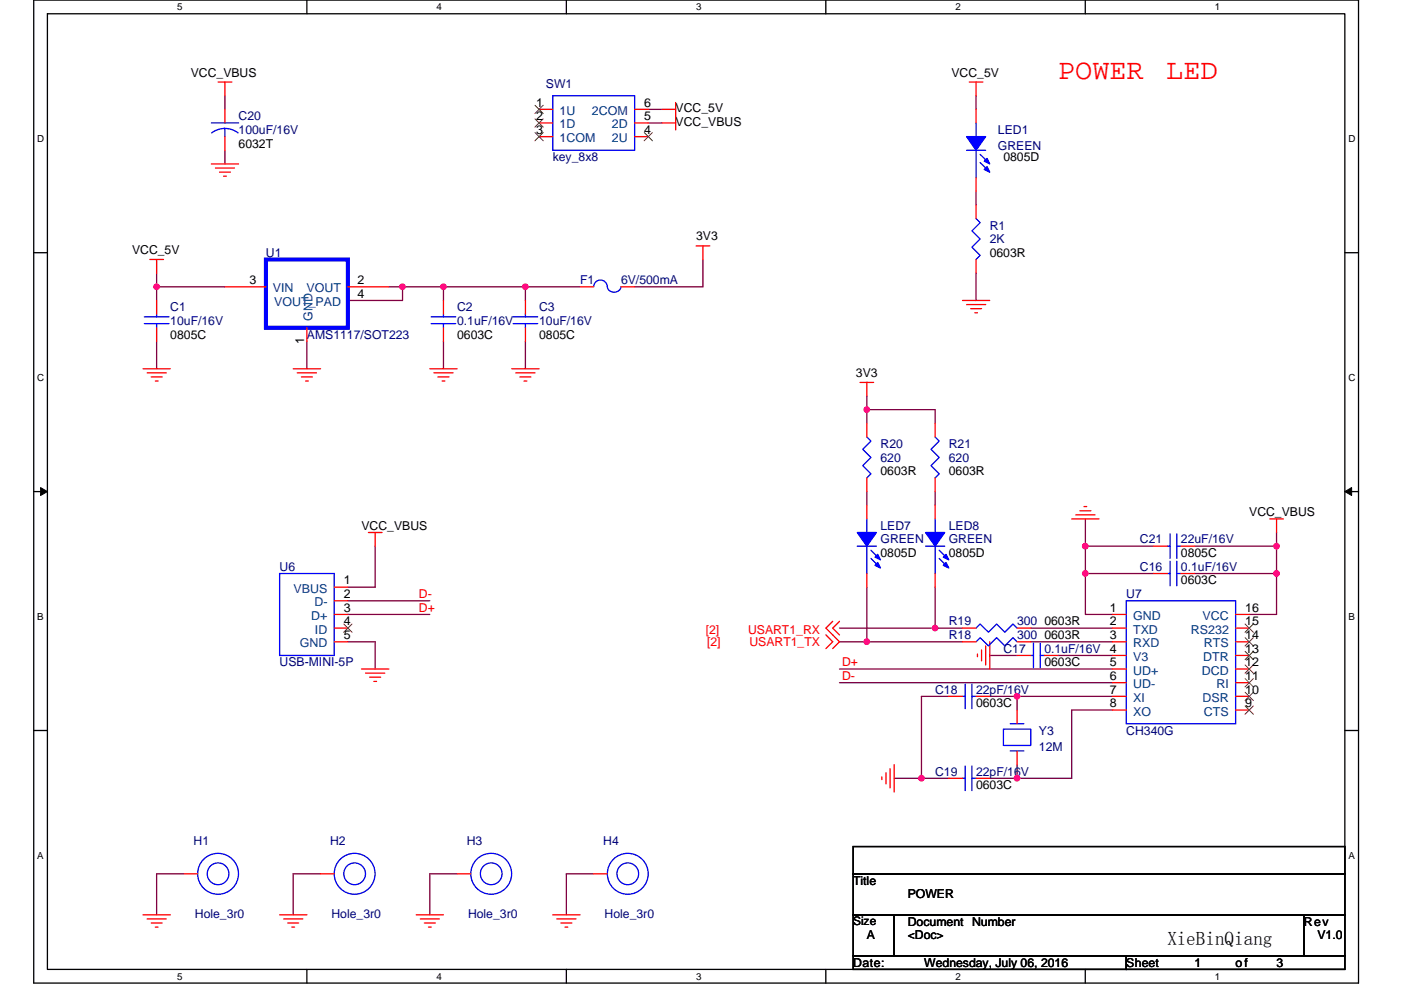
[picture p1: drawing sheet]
<svg xmlns="http://www.w3.org/2000/svg" width="297mm" height="210mm" viewBox="0 0 297 210" stroke-linecap="round" stroke-linejoin="round" font-family="sans-serif">
<path d="M7.2 0h280.8v208.5h-280.8zM10.1 2.9h275v202.7h-275z" fill="none" stroke="#000" stroke-width=".28"/>
<g fill="#fff">
<path d="M37.5 .3h1.2v2.3h-1.2z"/>
<path d="M37.5 205.9h1.2v2.3h-1.2z"/>
</g>
<path d="M65.1 0v2.9M65.1 205.6v2.9" fill="none" stroke="#000" stroke-width=".28"/>
<g fill="#fff">
<path d="M92.6 .3h1.1v2.3h-1.1z"/>
<path d="M92.6 205.9h1.1v2.3h-1.1z"/>
</g>
<path d="M120.1 0v2.9M120.1 205.6v2.9" fill="none" stroke="#000" stroke-width=".28"/>
<g fill="#fff">
<path d="M147.6 .3h1.1v2.3h-1.1z"/>
<path d="M147.6 205.9h1.1v2.3h-1.1z"/>
</g>
<path d="M175.1 0v2.9M175.1 205.6v2.9" fill="none" stroke="#000" stroke-width=".28"/>
<g fill="#fff">
<path d="M202.6 .3h1.1v2.3h-1.1z"/>
<path d="M202.6 205.9h1.1v2.3h-1.1z"/>
</g>
<path d="M230.1 0v2.9M230.1 205.6v2.9" fill="none" stroke="#000" stroke-width=".28"/>
<g fill="#fff">
<path d="M257.6 .3h1.2v2.3h-1.2z"/>
<path d="M257.6 205.9h1.2v2.3h-1.2z"/>
<path d="M7.9 28.3h1.5v2.3h-1.5z"/>
<path d="M285.9 28.3h1.5v2.3h-1.5z"/>
<path d="M7.9 78.9h1.5v2.3h-1.5z"/>
<path d="M285.9 78.9h1.5v2.3h-1.5z"/>
</g>
<path d="M7.2 53.6h2.9M285.1 53.6h2.9" fill="none" stroke="#000" stroke-width=".28"/>
<g fill="#fff">
<path d="M7.9 129.6h1.4v2.3h-1.4z"/>
<path d="M285.9 129.6h1.3v2.3h-1.3z"/>
</g>
<path d="M7.2 104.3h2.9M285.1 104.3h2.9" fill="none" stroke="#000" stroke-width=".28"/>
<path d="M8.6 103.4l1.5 .9-1.5 .8zM285.1 104.3l1.5-.9v1.7z" fill="#000" stroke="#000" stroke-width=".21"/>
<g fill="#fff">
<path d="M7.9 180.3h1.4v2.3h-1.4z"/>
<path d="M285.9 180.3h1.4v2.3h-1.4z"/>
</g>
<path d="M7.2 154.9h2.9M285.1 154.9h2.9M180.9 179.6h104.2v5.7h-104.2zM180.9 185.3h104.2v8.7h-104.2zM180.9 194h8.7v8.7h-8.7zM189.6 194h86.9v8.7h-86.9zM276.5 194h8.6v8.7h-8.6zM180.9 202.7h57.9v2.9h-57.9zM238.8 202.7h46.3v2.9h-46.3z" fill="none" stroke="#000" stroke-width=".28"/>
<g fill="none" stroke="#800040" stroke-width=".28">
<path d="M47.7 31.9v2.9M47.7 20.3v2.9M137.5 26.1h2.9M137.5 23.2h2.9M206.9 20.3v2.9M33.2 57.9v2.9M149 55v5.8h-14.4M206.9 40.6v2.9M206.9 57.9v5.8M33.2 60.8v2.9M33.2 72.4v5.8M33.2 60.8h14.5"/>
<path d="M65.1 72.4v5.8M82.4 60.8h2.9M85.3 60.8h8.7M85.3 60.8v2.9h-11.5M94 72.4v5.8M94 60.8v2.9M94 60.8h17.4M111.4 60.8v2.9M111.4 60.8h11.6M111.4 72.4v5.8M183.8 86.9v2.9M183.8 86.9h14.5v2.9"/>
<path d="M183.8 84v2.9M79.5 115.8v8.7h-5.7M183.8 104.3v2.9M198.3 104.3v2.9M230.1 110.1v5.7M230.1 115.8v5.8M230.1 115.8h14.5M253.3 115.8h17.4M270.7 112.9v2.9M270.7 115.8v5.8M73.8 127.4h17.3M73.8 130.3h17.3"/>
<path d="M73.8 136.1h5.7v5.8M178 133.2h20.3M178 136.1h5.8M183.8 124.5v11.6M183.8 136.1h20.3M198.3 124.5v8.7M198.3 133.2h5.8M209.8 139h5.8M218.5 136.1h17.4M218.5 133.2h17.4M224.3 139h11.6M230.1 121.6v8.7h5.8"/>
<path d="M230.1 121.6h14.5M253.3 121.6h17.4M270.7 121.6v8.7h-5.8M178 141.9h57.9M178 144.8h57.9M201.2 147.7h-5.8v17.4M209.8 147.7h5.8M215.6 147.7h20.3M215.6 147.7v2.9M235.9 150.6h-8.7v14.5h-11.6M189.6 165.1h11.6M209.8 165.1h5.8"/>
<path d="M215.6 162.2v2.9M39 185.3h-5.8v8.7M68 185.3h-5.8v8.7M96.9 185.3h-5.8v8.7M125.9 185.3h-5.8v8.7"/>
</g>
<g fill="#f0f" stroke="#f0f" stroke-width=".28">
<circle cx="33.2" cy="60.8" r=".57"/>
<circle cx="85.3" cy="60.8" r=".57"/>
<circle cx="94" cy="60.8" r=".57"/>
<circle cx="111.4" cy="60.8" r=".57"/>
<circle cx="270.6" cy="121.6" r=".57"/>
<circle cx="230.1" cy="121.6" r=".57"/>
<circle cx="198.2" cy="133.2" r=".57"/>
<circle cx="183.8" cy="136.1" r=".57"/>
<circle cx="183.8" cy="86.9" r=".57"/>
<circle cx="215.6" cy="147.7" r=".57"/>
<circle cx="215.6" cy="165.1" r=".57"/>
<circle cx="195.4" cy="165.1" r=".57"/>
<circle cx="270.6" cy="115.8" r=".57"/>
<circle cx="230.1" cy="115.8" r=".57"/>
</g>
<g fill="none" stroke="#f00" stroke-width=".28">
<path d="M46.2 17.4h2.9M47.7 17.4v2.9M205.5 17.4h2.9M206.9 17.4v2.9M44.8 34.8h5.8M45.7 35.6h4M46.5 36.5h2.3M47.4 37.4h.6M47.7 23.2v2.9M47.7 29v2.9M114.3 23.2h2.9M114.3 26.1h2.9"/>
<path d="M114.3 29h2.9M134.6 29h2.9M134.6 26.1h2.9M134.6 23.2h2.9M140.4 26.1h2.9M140.4 23.2h2.9M143.3 21.7v5.8M206.9 23.2v2.9M206.9 37.7v2.9M31.8 55h2.9M33.2 55v2.9M147.6 52.2h2.9"/>
<path d="M149 52.2v2.8M206.9 43.5v2.9M206.9 55v2.9M30.3 78.2h5.8M31.2 79.1h4M32.1 79.9h2.3M33.2 63.7v2.9M33.2 69.5v2.9M47.7 60.8h8.7M62.2 78.2h5.8M63 79.1h4.1M63.9 79.9h2.3"/>
<path d="M65.1 69.5v2.9M73.8 60.8h8.6M73.8 63.7h.1M91.1 78.2h5.8M92 79.1h4.1M92.9 79.9h2.3M94 63.7v2.9M94 69.5v2.9M108.5 78.2h5.8M109.4 79.1h4M110.2 79.9h2.4M111.4 63.7v2.9"/>
<path d="M111.4 69.5v2.9M123 60.8h2.9M131.7 60.8h2.9M204.1 63.7h5.7M204.9 64.6h4.1M205.8 65.5h2.3M206.7 66.3h.5M32.9 80.8h.6M64.8 80.8h.6M93.7 80.8h.6M111.1 80.8h.6M182.3 81.1h2.9"/>
<path d="M183.8 81.1v2.9M183.8 89.8v2.9M198.3 89.8v2.9M78.1 112.9h2.9M79.5 112.9v2.9M183.8 107.2v2.9M183.8 101.4v2.9M198.3 101.4v2.9M198.3 107.2v2.9M227.2 110.1h5.8M228.1 109.2h4.1M229 108.3h2.3"/>
<path d="M229.8 107.4h.6M244.6 115.8h2.9M250.4 115.8h2.9M269.2 110.1h2.9M270.7 110.1v2.8M70.9 124.5h2.9M70.9 127.4h2.9M70.9 130.3h2.9M70.9 133.2h2.9M70.9 136.1h2.9M175.1 134.7l1.4 1.4-1.4 1.5M176.5 131.8l-1.4 1.4 2.9 2.9-1.5 1.5"/>
<path d="M178 131.8l-1.5 1.4 1.5 1.5M183.8 121.6v2.9M198.3 121.6v2.9M204.1 136.1h2.8M204.1 133.2h2.8M207.2 138.7v.6M208.1 137.9v2.3M209 137v4M209.8 136.1v5.8M215.6 136.1h2.9M215.6 133.2h2.9M215.6 139h2.9"/>
<path d="M221.4 139h2.9M235.9 130.3h2.9M235.9 133.2h2.9M235.9 136.1h2.9M235.9 139h2.9M244.6 121.6h2.9M250.4 121.6h2.9M262 130.3h2.9M262 133.2h2.9M262 136.1h2.9M262 139h2.9M76.6 141.9h5.8"/>
<path d="M77.5 142.8h4.1M78.4 143.6h2.3M79.3 144.5h.5M201.2 147.7h2.9M206.9 147.7h2.9M215.6 159.3v2.9M215.6 150.6v2.9M235.9 141.9h2.9M235.9 144.8h2.9M235.9 147.7h2.9M235.9 150.6h2.9M262 141.9h2.9"/>
<path d="M262 144.8h2.9M262 147.7h2.9M262 150.6h2.9M187 164.8v.6M187.9 163.9v2.3M188.7 163v4.1M189.6 162.2v5.8M201.2 165.1h2.9M206.9 165.1h2.9M30.3 194h5.8M31.2 194.9h4M32.1 195.8h2.3"/>
<path d="M32.9 196.6h.6M39 185.3h2.9M59.3 194h5.8M60.2 194.9h4M61 195.8h2.3M61.9 196.6h.6M68 185.3h2.9M88.2 194h5.8M89.1 194.9h4.1M90 195.8h2.3M90.8 196.6h.6M96.9 185.3h2.9"/>
<path d="M117.2 194h5.8M118.1 194.9h4M118.9 195.8h2.3M119.8 196.6h.6M125.9 185.3h2.9"/>
</g>
<g fill="none" stroke="#00f" stroke-width=".28">
<path d="M44.8 26.1h5.8M44.9 28.2l1.3-.7 1.5-.3 1.5 .3 1.3 .7M47.7 27.2v1.8M117.2 20.3h17.4v11.6h-17.4zM204.9 31.9h4.1M206.9 26.1v2.9M206.9 31.9v5.8M207.8 32.7l1.8 1.8M207.8 34.5l1.8 1.7M206.9 46.4l.9 .8-1.7 1.8 1.7 1.7-1.7 1.7 1.7 1.8-.9 .8M30.6 68.6h5.2M30.6 67.2h5.2"/>
<path d="M33.2 66.6v.6M33.2 68.6v.9M91.4 68.6h5.2M91.4 67.2h5.2M94 66.6v.6M94 68.6v.9M108.8 68.6h5.2M108.8 67.2h5.2M111.4 66.6v.6M111.4 68.6v.9M125.9 60.8a1.44 1.44 0 0 1 1.4-1.4 1.44 1.44 0 0 1 1.5 1.4 1.48 1.48 0 0 0 1.4 1.2 1.48 1.48 0 0 0 1.5-1.2M183.8 92.7l.9 .9-1.8 1.7 1.8 1.7-1.8 1.8 1.8 1.7-.9 .9"/>
<path d="M198.3 92.7l.8 .9-1.7 1.7 1.7 1.7-1.7 1.8 1.7 1.7-.8 .9M181.8 115.8h4M183.8 110.1v2.8M183.8 115.8v5.8M184.7 116.7l1.7 1.7M184.7 118.4l1.7 1.8M196.2 115.8h4.1M198.3 110.1v2.8M198.3 115.8v5.8M199.1 116.7l1.8 1.7M199.1 118.4l1.8 1.8M247.5 115.8h.6"/>
<path d="M248.1 113.2v5.2M248.1 119v5.2M249.5 115.8h.9M249.5 113.2v5.2M249.5 119v5.2M59.3 121.6h11.6v17.4h-11.6zM206.9 136.1l.9-.8 1.8 1.7 1.7-1.7 1.7 1.7 1.8-1.7 .8 .8M206.9 133.2l.9-.8 1.8 1.7 1.7-1.7 1.7 1.7 1.8-1.7 .8 .8M218.5 139h.6M219.1 136.4v5.2M220.6 139h.8M220.6 136.4v5.2"/>
<path d="M238.8 127.4h23.2v26.1h-23.2zM247.5 121.6h.6M249.5 121.6h.9M204.1 147.7h.5M204.6 145.1v5.2M206.1 147.7h.8M206.1 145.1v5.2M212.7 154.6h5.8v3.5h-5.8zM214.2 159.3h2.9M214.2 153.5h2.9M204.1 165.1h.5M204.6 162.5v5.2"/>
<path d="M206.1 165.1h.8M206.1 162.5v5.2"/>
<circle cx="46.2" cy="185.3" r="2.31"/>
<circle cx="46.2" cy="185.3" r="4.3"/>
<circle cx="75.2" cy="185.3" r="2.31"/>
<circle cx="75.2" cy="185.3" r="4.3"/>
<circle cx="104.1" cy="185.3" r="2.31"/>
<circle cx="104.1" cy="185.3" r="4.3"/>
<circle cx="133.1" cy="185.3" r="2.31"/>
<circle cx="133.1" cy="185.3" r="4.3"/>
</g>
<g fill="#00f" stroke="#00f" stroke-width=".28">
<path d="M204.9 29h4.1l-2.1 2.9z" fill-rule="evenodd"/>
<path d="M209.3 35.3l.5 1.2-1.1-.6z" fill-rule="evenodd"/>
<path d="M208.7 34.2l.6-.6 .5 1.2z" fill-rule="evenodd"/>
<path d="M181.8 112.9h4l-2 2.9z" fill-rule="evenodd"/>
<path d="M186.1 119.3l.6 1.2-1.2-.6z" fill-rule="evenodd"/>
<path d="M186.1 117.6l.6 1.1-1.2-.5z" fill-rule="evenodd"/>
<path d="M196.2 112.9h4.1l-2 2.9z" fill-rule="evenodd"/>
<path d="M200.6 119.3l.6 1.2-1.2-.6z" fill-rule="evenodd"/>
<path d="M200.6 117.6l.6 1.1-1.2-.5z" fill-rule="evenodd"/>
</g>
<g fill="none" stroke="#804000" stroke-width=".21">
<path d="M113.4 22.3l1.8 1.8M113.4 25.2l1.8 1.8M113.4 28.1l1.8 1.8M115.2 22.3l-1.8 1.8M115.2 25.2l-1.8 1.8M115.2 28.1l-1.8 1.8M136.6 28.1l1.7 1.8M138.3 28.1l-1.7 1.8M72.9 132.4l1.8 1.7M74.6 132.4l-1.7 1.7M264 132.4l1.7 1.7M264 135.3l1.7 1.7"/>
<path d="M264 138.2l1.7 1.7M265.7 132.4l-1.7 1.7M265.7 135.3l-1.7 1.7M265.7 138.2l-1.7 1.7M264 141l1.7 1.8M264 143.9l1.7 1.8M264 146.8l1.7 1.8M264 149.7l1.7 1.8M265.7 141l-1.7 1.8M265.7 143.9l-1.7 1.8M265.7 146.8l-1.7 1.8M265.7 149.7l-1.7 1.8"/>
</g>
<path d="M56.4 55h17.4v14.5h-17.4z" fill="none" stroke="#00f" stroke-width=".87"/>
<g font-size="6.1" fill="#f00">
<text x="224.3" y="16.7">POWER</text>
<text x="247.3" y="16.7">LED</text>
</g>
<text font-size="4" x="247.5" y="200.4">XieBinQiang</text>
<g font-size="2.6">
<text x="40.4" y="16.3">VCC_VBUS</text>
<text x="201.7" y="16.3">VCC_5V</text>
<text x="113.7" y="22.6">1</text>
<text x="136.6" y="22.6">6</text>
<text x="143.3" y="23.8">VCC_5V</text>
<text x="113.7" y="25.5">2</text>
<text x="113.7" y="28.4">3</text>
<text x="136.6" y="28.4">4</text>
<text x="136.6" y="25.5">5</text>
<text x="143.3" y="26.7">VCC_VBUS</text>
<text x="50.6" y="31.3">6032T</text>
<text x="212.7" y="34.2">0805D</text>
<text x="28" y="53.9">VCC_5V</text>
<text x="147.6" y="51">3V3</text>
<text x="209.8" y="54.5">0603R</text>
<text x="52.9" y="60.2">3</text>
<text x="75.8" y="63.1">4</text>
<text x="75.8" y="60.2">2</text>
<text x="36.1" y="71.8">0805C</text>
<text x="96.9" y="71.8">0603C</text>
<text x="114.3" y="71.8">0805C</text>
<text x="64.5" y="73" transform="rotate(-90 64.5 73)">1</text>
<text x="181.5" y="79.9">3V3</text>
<text x="186.7" y="100.8">0603R</text>
<text x="201.2" y="100.8">0603R</text>
<text x="76.6" y="112.4">VCC_VBUS</text>
<text x="264.9" y="109.5">VCC_VBUS</text>
<text x="186.7" y="118.2">0805D</text>
<text x="201.2" y="118.2">0805D</text>
<text x="250.4" y="118.2">0805C</text>
<text x="72.9" y="124">1</text>
<text x="250.4" y="124">0603C</text>
<text x="72.9" y="126.8">2</text>
<text x="72.9" y="129.7">3</text>
<text x="235.3" y="129.7">1</text>
<text x="264" y="129.7">16</text>
<text x="72.9" y="132.6">4</text>
<text x="72.9" y="135.5">5</text>
<text x="221.4" y="135.6">0603R</text>
<text x="221.4" y="132.7">0603R</text>
<text x="235.3" y="132.6">2</text>
<text x="235.3" y="135.5">3</text>
<text x="264" y="132.6">15</text>
<text x="264" y="135.5">14</text>
<text x="221.4" y="141.4">0603C</text>
<text x="235.3" y="138.4">4</text>
<text x="235.3" y="141.3">5</text>
<text x="264" y="138.4">13</text>
<text x="264" y="141.3">12</text>
<text x="235.3" y="144.2">6</text>
<text x="235.3" y="147.1">7</text>
<text x="264" y="147.1">10</text>
<text x="264" y="144.2">11</text>
<text x="206.9" y="150">0603C</text>
<text x="235.3" y="150">8</text>
<text x="264" y="150">9</text>
<text x="206.9" y="167.4">0603C</text>
<text x="180.9" y="187.7">Title</text>
<text x="192.5" y="190.6">POWER</text>
<text x="192.5" y="196.4">Document Number</text>
<text x="276.5" y="196.4">Rev</text>
<text x="183.8" y="199.3">A</text>
<text x="192.5" y="199.3">&lt;Doc&gt;</text>
<text x="279.3" y="199.3">V1.0</text>
<text x="180.9" y="205">Date:</text>
<text x="196" y="205">Wednesday, July 06, 2016</text>
<text x="238.8" y="205">Sheet</text>
<text x="253.3" y="205">1</text>
<text x="262" y="205">of</text>
<text x="270.7" y="205">3</text>
</g>
<g font-size="2.6" fill="#000080">
<text x="115.7" y="18.6">SW1</text>
<text x="50.6" y="25.5">C20</text>
<text x="50.6" y="28.4">100uF/16V</text>
<text x="211.6" y="28.4">LED1</text>
<text x="117.2" y="34.2">key_8x8</text>
<text x="211.6" y="31.9">GREEN</text>
<text x="209.8" y="48.7">R1</text>
<text x="209.8" y="51.6">2K</text>
<text x="56.4" y="54.5">U1</text>
<text x="123" y="60.3">F1</text>
<text x="131.7" y="60.3">6V/500mA</text>
<text x="36.1" y="66.1">C1</text>
<text x="36.1" y="69">10uF/16V</text>
<text x="65.1" y="71.8">AMS1117/SOT223</text>
<text x="96.9" y="66.1">C2</text>
<text x="96.9" y="69">0.1uF/16V</text>
<text x="114.3" y="66.1">C3</text>
<text x="114.3" y="69">10uF/16V</text>
<text x="186.7" y="95">R20</text>
<text x="201.2" y="95">R21</text>
<text x="186.7" y="97.9">620</text>
<text x="201.2" y="97.9">620</text>
<text x="186.7" y="112.4">LED7</text>
<text x="201.2" y="112.4">LED8</text>
<text x="186.7" y="115.3">GREEN</text>
<text x="201.2" y="115.3">GREEN</text>
<text x="241.7" y="115.3">C21</text>
<text x="250.4" y="115.3">22uF/16V</text>
<text x="59.3" y="121.1">U6</text>
<text x="241.7" y="121.1">C16</text>
<text x="250.4" y="121.1">0.1uF/16V</text>
<text x="238.8" y="126.9">U7</text>
<text x="201.2" y="135.6">R18</text>
<text x="201.2" y="132.7">R19</text>
<text x="215.6" y="135.6">300</text>
<text x="215.6" y="132.7">300</text>
<text x="59.3" y="141.4">USB-MINI-5P</text>
<text x="212.7" y="138.5">C17</text>
<text x="221.4" y="138.5">0.1uF/16V</text>
<text x="198.3" y="147.1">C18</text>
<text x="206.9" y="147.1">22pF/16V</text>
<text x="220.3" y="155.8">Y3</text>
<text x="238.8" y="155.8">CH340G</text>
<text x="220.3" y="159.3">12M</text>
<text x="198.3" y="164.5">C19</text>
<text x="206.9" y="164.5">22pF/16V</text>
<text x="41" y="179.3">H1</text>
<text x="70" y="179.3">H2</text>
<text x="99" y="179.3">H3</text>
<text x="127.9" y="179.3">H4</text>
<text x="41.3" y="194.6">Hole_3r0</text>
<text x="70.3" y="194.6">Hole_3r0</text>
<text x="99.2" y="194.6">Hole_3r0</text>
<text x="128.2" y="194.6">Hole_3r0</text>
</g>
<g font-size="2.6" fill="#004080">
<text x="118.6" y="24.4">1U</text>
<text x="118.6" y="27.2">1D</text>
<text x="125.5" y="24.4">2COM</text>
<text x="129.7" y="27.2">2D</text>
<text x="118.6" y="30.1">1COM</text>
<text x="129.7" y="30.1">2U</text>
<text x="57.8" y="62">VIN</text>
<text x="58.1" y="64.9">VOUT_PAD</text>
<text x="65" y="62">VOUT</text>
<text x="66.3" y="68.1" transform="rotate(-90 66.3 68.1)">GND</text>
<text x="62.2" y="125.7">VBUS</text>
<text x="66" y="131.5">D+</text>
<text x="66.7" y="128.6">D-</text>
<text x="240.2" y="131.5">GND</text>
<text x="255" y="131.5">VCC</text>
<text x="63.6" y="137.3">GND</text>
<text x="66.8" y="134.4">ID</text>
<text x="240.2" y="134.4">TXD</text>
<text x="240.2" y="137.3">RXD</text>
<text x="252.5" y="134.4">RS232</text>
<text x="255.3" y="137.3">RTS</text>
<text x="240.2" y="140.2">V3</text>
<text x="240.2" y="143.1">UD+</text>
<text x="254.8" y="143.1">DCD</text>
<text x="255.1" y="140.2">DTR</text>
<text x="240.2" y="146">UD-</text>
<text x="240.2" y="148.9">XI</text>
<text x="255" y="148.9">DSR</text>
<text x="257.9" y="146">RI</text>
<text x="240.2" y="151.8">XO</text>
<text x="255.3" y="151.8">CTS</text>
</g>
<g font-size="2.6" fill="#f00">
<text x="88.8" y="126.9">D-</text>
<text x="88.8" y="129.8">D+</text>
<text x="149.6" y="134.4">[2]</text>
<text x="149.9" y="137">[2]</text>
<text x="158.6" y="134.4">USART1_RX</text>
<text x="158.9" y="137">USART1_TX</text>
<text x="178.6" y="141.3">D+</text>
<text x="178.6" y="144.2">D-</text>
</g>
<text font-size="2.5" x="180.9" y="196.3">Size</text>
<g font-size="2.1">
<text x="37.5" y="2.2">5</text>
<text x="92.6" y="2.2">4</text>
<text x="147.6" y="2.2">3</text>
<text x="202.6" y="2.2">2</text>
<text x="257.6" y="2.2">1</text>
<text x="7.9" y="30.1">D</text>
<text x="285.9" y="30.1">D</text>
<text x="7.9" y="80.8">C</text>
<text x="285.9" y="80.8">C</text>
<text x="7.9" y="131.4">B</text>
<text x="285.9" y="131.4">B</text>
<text x="7.9" y="182.1">A</text>
<text x="285.9" y="182.1">A</text>
<text x="37.5" y="207.8">5</text>
<text x="92.6" y="207.8">4</text>
<text x="147.6" y="207.8">3</text>
<text x="202.6" y="207.8">2</text>
<text x="257.6" y="207.8">1</text>
</g>
</svg>
